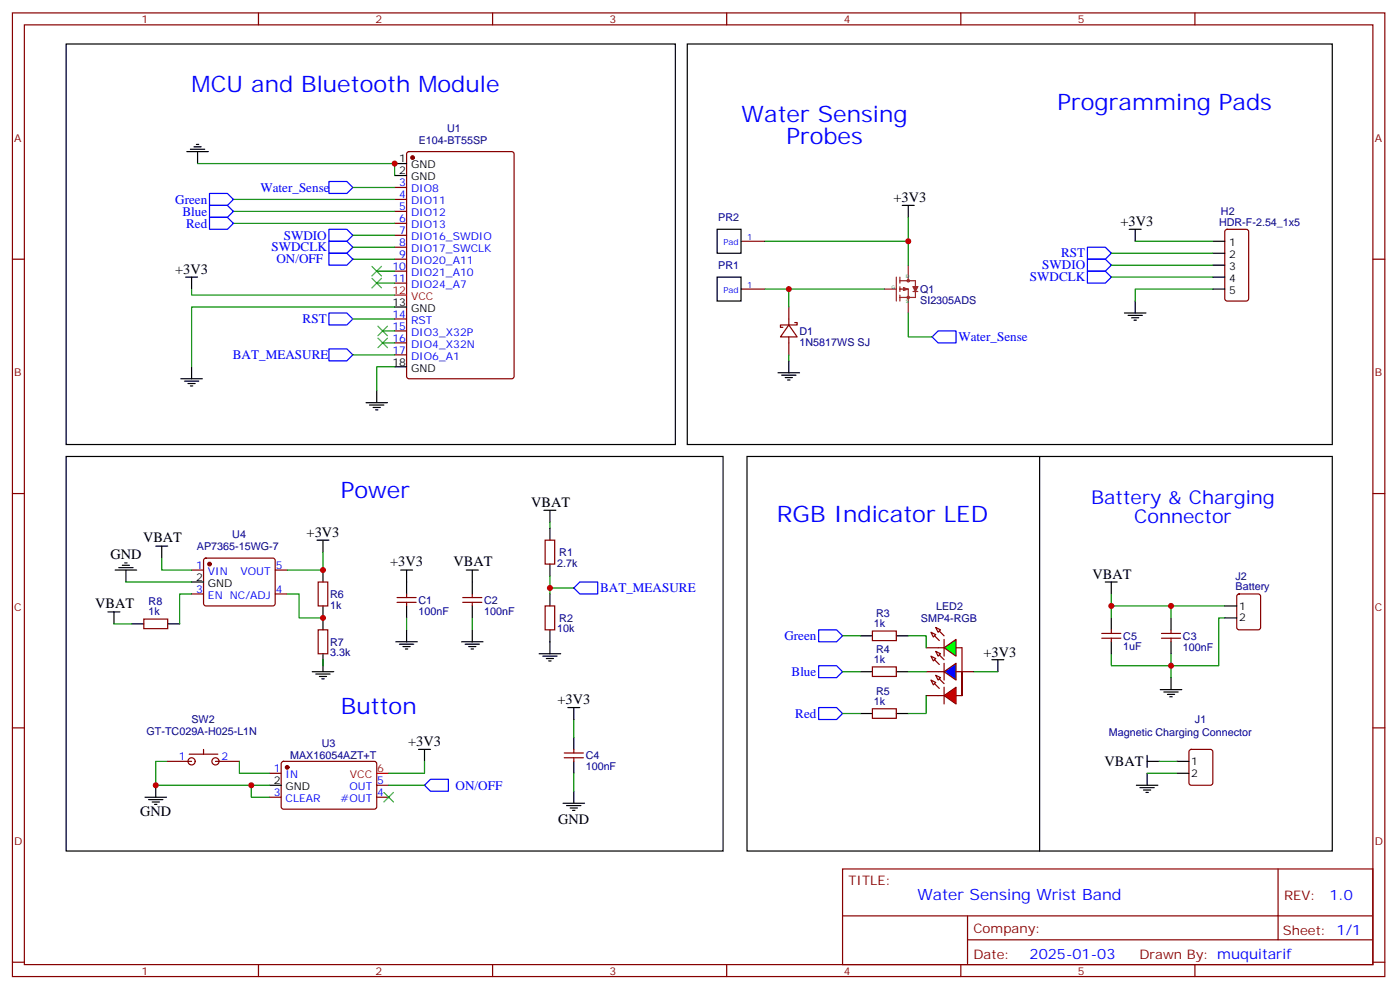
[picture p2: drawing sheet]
<svg xmlns="http://www.w3.org/2000/svg" width="413mm" height="292mm" viewBox="0 0 413 292" stroke-linecap="round" stroke-linejoin="round" font-family="sans-serif">
<g fill="none" stroke="#870000" stroke-width=".35">
<path d="M3.7 3.8h405.3v284.3h-405.3zM7.2 7.3h398.3v277.3h-398.3zM76.3 3.8v3.5M145.5 3.8v3.5M214.6 3.8v3.5M283.8 3.8v3.5M352.9 3.8v3.5M116.6 55.3h3.5M116.6 58.8h3.5M120.3 44.9l.5-.2h30.3l.7 .5v65.9l-.4 .6-30.6 .1-.7-.5v-65.9zM3.7 76.5h3.5M116.6 76.5h3.5"/>
<path d="M116.6 62.4h3.5M116.6 65.9h3.5M116.6 69.4h3.5M116.6 73h3.5M218.9 71.2h7M362 67.9l.4-.2h5.7l.6 .4 .1 20-.5 .7h-5.9l-.6-.4-.1-20zM405.5 76.5h3.5M116.6 80h3.5M116.6 83.5h3.5M116.6 94.1h3.5M116.6 97.6h3.5M218.9 85.3h7"/>
<path d="M233 95.9l2.4 3.5h-4.9zM233 90.6v5.3M233 99.4v5.3M234.7 95.2h.7v.7h-4.9v.7h.7M116.6 101.2h3.5M116.6 104.7h3.5M3.7 145.6h3.5M161 159.4h2.8v7h-2.8zM405.5 145.6h3.5M117.3 177.7h5.6M117.3 176.3h5.6M120.1 175.3v1"/>
<path d="M120.1 177.7v1.1M136.7 177.7h5.6M136.7 176.3h5.6M139.5 175.3v1M139.5 177.7v1.1M161 178.8h2.8v7h-2.8zM365.5 175.5l.5-.2h5.6l.7 .4v9.4l-.4 .7h-5.9l-.7-.4v-9.4zM275 186.5l1.4 .8-.7 .7zM276.4 185.1l1.4 .7-.7 .7zM277.1 191.1h1.7M278.8 188.7v4.9M282.4 191.1h1.7"/>
<path d="M325.4 188.3h5.6M325.4 186.9h5.6M328.2 185.8v1.1M328.2 188.3v1.1M343 188.3h5.7M343 186.9h5.7M345.9 185.8v1.1M345.9 188.3v1.1M3.7 214.8h3.5M405.5 214.8h3.5M49.5 224.6h7.1M55.9 222.5h8.4"/>
<path d="M60.1 221.1v1.4M63.6 224.6h7.1M79.5 228.2h3.5M79.5 235.2h3.5M83.3 224.9l.4-.3 27.1 .1 .5 .7-.1 12.9-.6 .5-27.1-.1-.5-.6v-12.7zM111.3 235.2h3.5M111.3 231.7h3.5M166.7 223.6h5.6M166.7 222.2h5.6M169.5 221.1v1.1M169.5 223.6v1M351.4 221.3l.5-.2h5.6l.7 .5v9.4l-.5 .6-5.8 .1-.7-.5v-9.4z"/>
<path d="M248.8 256.4h156.7v28.2h-156.7zM377.5 256.4v20.9M248.9 270.2h156.5M285.8 277.3h119.6M285.8 270.2v14.2M3.7 283.9h3.5M76.3 284.6v3.5M145.5 284.6v3.5M214.6 284.6v3.5M283.8 284.6v3.5M352.9 284.6v3.5M405.5 283.9h3.5"/>
<circle cx="56.6" cy="224.6" r="1.06"/>
<circle cx="63.6" cy="224.6" r="1.06"/>
</g>
<g fill="#870000" stroke="#870000" stroke-width=".35">
<path d="M276 187.6l1.4 1.4z"/>
<path d="M277.4 186.2l1.4 1.4z"/>
<circle cx="121.8" cy="46.5" r=".53"/>
<circle cx="84.8" cy="226.4" r=".53"/>
</g>
<g fill="none" stroke="#000" stroke-width=".35">
<path d="M19.5 13h180v118.2h-180zM203 13h190.5v118.2h-190.5zM55.2 44.7h6.3M56.2 44h4.3M57.3 43.3h2.1M58 42.6h.7M58.3 44.7v3.6M116.6 48.3h3.5M116.6 51.8h3.5M211.8 67.7h7.1v7h-7.1zM266.5 60.6h3.5M268.3 60.6v3.5"/>
<path d="M333.5 67.7h3.5M335.3 67.7v3.5M358.2 71.2h3.5M358.2 74.7h3.5M358.2 78.2h3.5M54.8 81.8h3.5M56.6 81.8v3.5M116.6 90.6h3.5M211.8 81.8h7.1v7h-7.1zM332.1 92.4h6.4M333.2 93.1h4.2M334.2 93.8h2.1"/>
<path d="M334.9 94.5h.7M335.3 88.8v3.6M358.2 81.8h3.5M358.2 85.3h3.5M53.4 111.8h6.4M54.5 112.5h4.2M55.5 113.2h2.1M56.2 113.9h.7M56.6 108.2v3.6M108.1 118.8h6.3M109.1 119.5h4.3M111.3 115.3v3.5"/>
<path d="M116.6 108.2h3.5M229.8 110h6.3M230.9 110.7h4.2M231.9 111.4h2.1M232.6 112.1h.7M233 106.5v3.5M19.5 134.7h194.1v116.4h-194.1zM110.2 120.2h2.1M110.9 120.9h.7M220.6 134.7h172.9v116.4h-172.9zM307.1 134.7v116.4M93.6 159.4h3.6"/>
<path d="M95.4 159.4v3.5M160.7 150.6h3.5M162.4 150.6v3.5M162.4 155.9v3.5M34 168.2h6.4M35.1 167.5h4.2M36.1 166.8h2.1M36.8 166.1h.7M37.2 168.2v3.5M46 161.1h3.5M47.8 161.1v3.6M118.3 168.2h3.5"/>
<path d="M120.1 168.2v7.1M120.1 178.8v3.5M137.7 168.2h3.6M139.5 168.2v7.1M139.5 178.8v3.5M162.4 166.4v3.6M162.4 175.3v3.5M326.5 171.7h3.5M328.2 171.7v3.6M361.7 178.8h3.6M116.9 189.4h6.4M118 190.1h4.2"/>
<path d="M119 190.8h2.1M119.7 191.5h.7M120.1 185.8v3.6M136.3 189.4h6.4M137.4 190.1h4.2M138.4 190.8h2.1M139.1 191.5h.7M139.5 185.8v3.6M159.2 192.9h6.4M160.3 193.6h4.2M161.4 194.3h2.1M162.1 195h.7"/>
<path d="M162.4 185.8v7.1M328.2 182.3v3.5M328.2 189.4v3.5M345.9 182.3v3.5M345.9 189.4v3.5M345.9 200v3.5M361.7 182.3h3.6M167.7 208.8h3.5M169.5 208.8v3.5M169.5 217.6v3.5M342.7 203.5h6.3M343.7 204.2h4.3"/>
<path d="M344.8 204.9h2.1M345.5 205.6h.7M42.8 235.2h6.4M43.9 235.9h4.2M44.9 236.6h2.2M45.6 237.3h.8M46 231.7v3.5M79.5 231.7h3.5M123.6 221.1h3.5M125.4 221.1v3.5M166.3 237h6.3M167.4 237.7h4.2"/>
<path d="M168.4 238.4h2.1M169.1 239.1h.7M169.5 224.6v3.6M169.5 233.5v3.5M335.6 231.7h6.4M336.7 232.4h4.2M337.7 233.1h2.2M338.5 233.8h.7M338.8 224.6h3.5M338.8 222.9v3.5M338.8 228.2v3.5M347.6 224.6h3.6"/>
<path d="M347.6 228.2h3.6"/>
</g>
<path d="M116.6 87.1h3.5M111.3 228.2h3.5" fill="none" stroke="#f00" stroke-width=".35"/>
<g fill="none" stroke="#008700" stroke-width=".35">
<path d="M58.3 48.3h58.3v3.5M68.9 58.8h47.7M104.2 55.3h12.4M68.9 65.9h47.7M68.9 62.4h47.7M104.2 76.5h12.4M104.2 69.4h12.4M104.2 73h12.4M225.9 71.2h42.4M268.3 64.1v14.1M328.2 78.2h30M328.2 74.7h30"/>
<path d="M335.3 71.2h22.9M56.6 85.3v1.8h60M104.2 94.1h12.4M111.3 80h5.3M111.3 83.5h5.3M113 97.6h3.6M116.6 90.6h-60v17.6M225.9 85.3h35.3M233 85.3v5.3M268.3 92.4v7h7M328.2 81.8h30M358.2 85.3h-22.9v3.5"/>
<path d="M104.2 104.7h12.4M113 101.2h3.6M116.6 108.2h-5.3v7.1M233 104.7v1.8M162.4 154.1v1.8M162.4 170v3.5h7.1M162.4 173.5v1.8M328.2 175.3v3.5h33.5M328.2 178.8v3.5M345.9 178.8v3.5M120.1 182.3v3.5M139.5 182.3v3.5"/>
<path d="M328.2 192.9v3.5h17.7v-3.5M361.7 182.3h-1.7v14.1h-14.1v3.6M169.5 212.3v5.3M49.5 224.6h-3.5v7.1h33.5M70.7 224.6v3.6h8.8M74.2 231.7v3.5h5.3M114.8 231.7h10.6M125.4 224.6v3.6h-10.6M169.5 228.2v5.3M338.8 228.2h8.8M342.3 224.6h5.3"/>
</g>
<path d="M97.2 53.6h5.2l1.8 1.7-1.8 1.8h-5.2zM97.2 67.7h5.2l1.8 1.7-1.8 1.8h-5.2zM97.2 71.2h5.2l1.8 1.8-1.8 1.7h-5.2zM321.2 76.5h5.3l1.7 1.7-1.7 1.8h-5.3zM321.2 73h5.3l1.7 1.7-1.7 1.8h-5.3zM97.2 92.4h5.2l1.8 1.7-1.8 1.8h-5.2zM275.3 99.4l1.8-1.8h5.3v3.6h-5.3zM321.2 80h5.3l1.7 1.8-1.7 1.7h-5.3zM97.2 102.9h5.2l1.8 1.8-1.8 1.8h-5.2zM169.5 173.5l1.7-1.8h5.3v3.6h-5.3zM127.1 229.9h5.3v3.6h-5.3l-1.7-1.8z" fill="none" stroke="#00f" stroke-width=".35"/>
<path d="M109.9 78.6l2.8 2.8M112.7 78.6l-2.8 2.8M109.9 82.1l2.8 2.8M111.6 99.8l2.8 2.8M111.6 96.2l2.8 2.9M112.7 82.1l-2.8 2.8M114.4 99.8l-2.8 2.8M114.4 96.2l-2.8 2.9M113.4 233.8l2.8 2.8M116.2 233.8l-2.8 2.8" fill="none" stroke="#3c3" stroke-width=".35"/>
<g fill="none" stroke="#8c2424" stroke-width=".35">
<path d="M268.3 78.2v4.6M261.2 85.3h3.5M264.7 81.8v7M265.8 82.8h4.6v5h-4.6M265.8 81.8v1.7M265.8 84.6v1.4M265.8 87.1v1.7M265.8 85.3h2.1M266.8 84.9l1.5 .4M266.8 84.9v.8M266.8 84.9l1.1 .4M266.8 84.9l.7 .4"/>
<path d="M267.9 85.3l-1.1 .4M268.3 85.3v7.1M268.3 85.3l-1.5 .4M269.7 84.6h1.4l-.7 1.4zM269.7 86h1.4M270 84.6l.4 .7M270 84.9l.4 .4M270.7 84.6l-.3 .7M270.7 84.9l-.3 .4"/>
<circle cx="268.3" cy="82.8" r=".35"/>
<circle cx="268.3" cy="87.8" r=".35"/>
</g>
<path d="M278.8 191.1l3.6-2.4v4.9z" fill="#0f0" stroke="#870000" stroke-width=".35"/>
<path d="M273.5 191.1h3.6M273.5 198.2h3.6M284.1 198.2h3.6" fill="none" stroke="#870000" stroke-width=".35"/>
<path d="M278.8 198.2l3.6-2.5v5z" fill="#00f" stroke="#870000" stroke-width=".35"/>
<path d="M275 193.6l1.4 .7-.7 .7zM276.4 192.2l1.4 .7-.7 .7zM277.1 198.2h1.7M278.8 195.7v5M284.1 191.1v14.1v-7h-1.7M273.5 205.2h3.6" fill="none" stroke="#870000" stroke-width=".35"/>
<g fill="#870000" stroke="#870000" stroke-width=".35">
<path d="M277.4 193.3l1.4 1.4z"/>
<path d="M276 194.7l1.4 1.4z"/>
</g>
<path d="M278.8 205.2l3.6-2.4v4.9z" fill="#f00" stroke="#870000" stroke-width=".35"/>
<g fill="none" stroke="#870000" stroke-width=".35">
<path d="M56.6 168.2h3.5M56.6 175.3h3.5M60.3 164.9l.5-.2h20l.5 .7-.1 13-.6 .4-20.1-.1-.4-.6v-12.7zM81.3 168.2h3.5M81.3 175.3h3.5M94 171.7h2.8v7.1h-2.8zM42.5 182.7h7v2.8h-7zM94 185.8h2.8v7.1h-2.8zM257.7 186.2h7v2.8h-7zM257.7 196.8h7v2.8h-7zM276.4 199.2l1.4 .8-.7 .7zM257.7 209.1h7v2.8h-7z"/>
<path d="M275 200.7l1.4 .7-.7 .7zM277.1 205.2h1.7M278.8 202.8v4.9M282.4 205.2h1.7"/>
</g>
<g fill="#870000" stroke="#870000" stroke-width=".35">
<path d="M277.4 200.3l1.4 1.4z"/>
<path d="M276 201.7l1.4 1.4z"/>
<circle cx="61.9" cy="166.4" r=".53"/>
</g>
<g fill="none" stroke="#000" stroke-width=".35">
<path d="M56.6 171.7h3.5M95.4 168.2v3.5M95.4 178.8v7M31.9 180.6h3.5M33.7 180.6v3.5M38.9 184.1h3.6M49.5 184.1h3.6M92.2 198.2h6.4M93.3 198.9h4.2M94.3 199.6h2.1M95.4 192.9v5.3M254.1 187.6h3.6"/>
<path d="M254.1 198.2h3.6M264.7 187.6h3.6M264.7 198.2h3.6M292.9 194.7h3.6M294.7 194.7v3.5M95 200.3h.7M254.1 210.5h3.6M264.7 210.5h3.6"/>
</g>
<g fill="none" stroke="#008700" stroke-width=".35">
<path d="M37.2 171.7h19.4M47.8 164.7v3.5h8.8M56.6 175.3h-3.5v8.8M84.8 175.3h3.5v7h7.1M95.4 162.9v5.3h-10.6M33.7 184.1h5.2M95.4 194.7v1.7M248.8 198.2h5.3M248.8 187.6h5.3M268.3 187.6h5.2v3.5M268.3 198.2h5.2M287.7 198.2h7"/>
<path d="M248.8 210.5h5.3M273.5 205.2v5.3h-5.2"/>
</g>
<path d="M61.9 57.1h5.3l1.7 1.7-1.7 1.8h-5.3zM61.9 60.6h5.3l1.7 1.8-1.7 1.7h-5.3zM61.9 64.1h5.3l1.7 1.8-1.7 1.8h-5.3zM97.2 74.7h5.2l1.8 1.8-1.8 1.7h-5.2zM241.8 185.8h5.3l1.7 1.8-1.7 1.8h-5.3zM241.8 196.4h5.3l1.7 1.8-1.7 1.8h-5.3zM241.8 208.8h5.3l1.7 1.7-1.7 1.8h-5.3z" fill="none" stroke="#00f" stroke-width=".35"/>
<g fill="#c00">
<circle cx="116.6" cy="48.3" r=".88"/>
<circle cx="345.9" cy="196.4" r=".88"/>
<circle cx="268.3" cy="71.2" r=".88"/>
<circle cx="233" cy="85.3" r=".88"/>
<circle cx="345.9" cy="178.8" r=".88"/>
<circle cx="328.2" cy="178.8" r=".88"/>
<circle cx="46" cy="231.7" r=".88"/>
<circle cx="74.2" cy="231.7" r=".88"/>
<circle cx="162.4" cy="173.5" r=".88"/>
<circle cx="95.4" cy="168.2" r=".88"/>
<circle cx="95.4" cy="182.3" r=".88"/>
</g>
<g font-size="6.7" fill="#00f">
<text x="56.6" y="27.1">MCU and Bluetooth Module</text>
<text x="219.1" y="35.9">Water Sensing</text>
<text x="312.3" y="32.4">Programming Pads</text>
<text x="232.3" y="42.6">Probes</text>
<text x="100.7" y="147">Power</text>
<text x="229.4" y="154.1">RGB Indicator LED</text>
<text x="100.7" y="210.5">Button</text>
</g>
<g font-size="5.6" fill="#00f">
<text x="322.2" y="148.8">Battery &amp; Charging</text>
<text x="335" y="154.4">Connector</text>
</g>
<text font-size="4.6" fill="#00f" x="270.9" y="265.4">Water Sensing Wrist Band</text>
<g font-size="4.2">
<text x="263.9" y="59.5">+3V3</text>
<text x="330.9" y="66.5">+3V3</text>
<text x="51.7" y="80.8">+3V3</text>
<text x="156.9" y="149.6">VBAT</text>
<text x="42.2" y="160">VBAT</text>
<text x="90.6" y="158.3">+3V3</text>
<text x="32.6" y="165">GND</text>
<text x="115.2" y="167.1">+3V3</text>
<text x="134" y="167.1">VBAT</text>
<text x="322.7" y="170.7">VBAT</text>
<text x="28.1" y="179.5">VBAT</text>
<text x="290.5" y="194">+3V3</text>
<text x="164.6" y="207.8">+3V3</text>
<text x="120.5" y="220">+3V3</text>
<text x="326.2" y="226.1">VBAT</text>
<text x="41.4" y="240.9">GND</text>
<text x="164.9" y="243.1">GND</text>
</g>
<g font-size="4.2" fill="#00f">
<text x="392.6" y="265.7">1.0</text>
<text x="304.1" y="283">2025-01-03</text>
</g>
<g font-size="3.9" fill="#00f">
<text x="76.9" y="56.6">Water_Sense</text>
<text x="51.7" y="60.1">Green</text>
<text x="53.9" y="63.6">Blue</text>
<text x="55" y="67.2">Red</text>
<text x="83.8" y="70.7">SWDIO</text>
<text x="80.2" y="74.2">SWDCLK</text>
<text x="81.6" y="77.7">ON/OFF</text>
<text x="313.4" y="76">RST</text>
<text x="304.2" y="83">SWDCLK</text>
<text x="307.8" y="79.5">SWDIO</text>
<text x="89.4" y="95.4">RST</text>
<text x="283.1" y="100.7">Water_Sense</text>
<text x="68.8" y="106">BAT_MEASURE</text>
<text x="177.2" y="174.7">BAT_MEASURE</text>
<text x="231.7" y="188.9">Green</text>
<text x="233.8" y="199.4">Blue</text>
<text x="234.9" y="211.8">Red</text>
<text x="134.6" y="233">ON/OFF</text>
</g>
<g font-size="3.9" fill="#800">
<text x="250.6" y="261">TITLE:</text>
<text x="379.2" y="265.7">REV:</text>
<text x="287.5" y="275.2">Company:</text>
<text x="378.9" y="275.8">Sheet: 1/1</text>
<text x="287.5" y="282.9">Date:</text>
<text x="336.6" y="282.9">Drawn By: muquitarif</text>
</g>
<g font-size="3.2" fill="#800">
<text x="41.8" y="6.8">1</text>
<text x="110.9" y="6.8">2</text>
<text x="180.1" y="6.8">3</text>
<text x="249.2" y="6.8">4</text>
<text x="318.3" y="6.8">5</text>
<text x="4.2" y="41.9">A</text>
<text x="406" y="41.9">A</text>
<text x="4.2" y="111.1">B</text>
<text x="406" y="111.1">B</text>
<text x="4.2" y="180.2">C</text>
<text x="406" y="180.2">C</text>
<text x="4.2" y="249.3">D</text>
<text x="406" y="249.3">D</text>
<text x="41.8" y="287.6">1</text>
<text x="110.9" y="287.6">2</text>
<text x="180.1" y="287.6">3</text>
<text x="249.2" y="287.6">4</text>
<text x="318.3" y="287.6">5</text>
</g>
<g font-size="3.2" fill="#000080">
<text x="132.1" y="38.8">U1</text>
<text x="123.7" y="42.4">E104-BT55SP</text>
<text x="212.1" y="65.3">PR2</text>
<text x="360.6" y="63.6">H2</text>
<text x="360" y="66.6">HDR-F-2.54_1x5</text>
<text x="212.1" y="79.4">PR1</text>
<text x="271.8" y="89.7">SI2305ADS</text>
<text x="271.8" y="86.5">Q1</text>
<text x="236.1" y="102">1N5817WS SJ</text>
<text x="236.1" y="98.8">D1</text>
<text x="68.6" y="158.8">U4</text>
<text x="58.2" y="162.3">AP7365-15WG-7</text>
<text x="164.5" y="167.2">2.7k</text>
<text x="165.2" y="164.1">R1</text>
<text x="364.9" y="171">J2</text>
<text x="43.9" y="178.5">R8</text>
<text x="97.5" y="179.6">1k</text>
<text x="97.5" y="176.4">R6</text>
<text x="123.6" y="178.2">C1</text>
<text x="143" y="178.2">C2</text>
<text x="276.5" y="179.9">LED2</text>
<text x="364.9" y="174.2">Battery</text>
<text x="43.9" y="181.6">1k</text>
<text x="123.6" y="181.4">100nF</text>
<text x="143" y="181.4">100nF</text>
<text x="165.2" y="183.5">R2</text>
<text x="258.1" y="185.1">1k</text>
<text x="258.7" y="182">R3</text>
<text x="272" y="183.5">SMP4-RGB</text>
<text x="97.5" y="190.5">R7</text>
<text x="164.5" y="186.6">10k</text>
<text x="331.8" y="191.9">1uF</text>
<text x="331.8" y="188.8">C5</text>
<text x="349.4" y="192">100nF</text>
<text x="349.4" y="188.8">C3</text>
<text x="97.5" y="193.7">3.3k</text>
<text x="258.1" y="195.7">1k</text>
<text x="258.7" y="192.6">R4</text>
<text x="258.1" y="208.1">1k</text>
<text x="258.7" y="204.9">R5</text>
<text x="56.5" y="213.5">SW2</text>
<text x="352.9" y="213.5">J1</text>
<text x="43.3" y="217">GT-TC029A-H025-L1N</text>
<text x="95.1" y="220.5">U3</text>
<text x="327.5" y="217">Magnetic Charging Connector</text>
<text x="85.7" y="224">MAX16054AZT+T</text>
<text x="173" y="227.2">100nF</text>
<text x="173" y="224">C4</text>
</g>
<g font-size="3.2">
<text x="117.9" y="47.9">1</text>
<text x="117.9" y="51.4">2</text>
<text x="121.4" y="49.7">GND</text>
<text x="121.4" y="53.2">GND</text>
<text x="363" y="72.6">1</text>
<text x="363" y="76.1">2</text>
<text x="363" y="79.7">3</text>
<text x="363" y="83.2">4</text>
<text x="363" y="86.7">5</text>
<text x="115.9" y="90.2">13</text>
<text x="121.4" y="92">GND</text>
<text x="115.9" y="107.9">18</text>
<text x="121.4" y="109.6">GND</text>
<text x="57.9" y="171.4">2</text>
<text x="61.4" y="173.1">GND</text>
<text x="366" y="179.8">1</text>
<text x="366" y="183.4">2</text>
<text x="351.9" y="225.7">1</text>
<text x="80.9" y="231.4">2</text>
<text x="84.3" y="233.1">GND</text>
<text x="351.9" y="229.2">2</text>
</g>
<g font-size="3.2" fill="#00f">
<text x="117.9" y="55">3</text>
<text x="117.9" y="58.5">4</text>
<text x="121.4" y="56.7">DIO8</text>
<text x="117.9" y="62">5</text>
<text x="117.9" y="65.5">6</text>
<text x="121.4" y="60.3">DIO11</text>
<text x="121.4" y="63.8">DIO12</text>
<text x="117.9" y="69.1">7</text>
<text x="121.4" y="67.3">DIO13</text>
<text x="121.4" y="70.8">DIO16_SWDIO</text>
<text x="117.9" y="72.6">8</text>
<text x="117.9" y="76.1">9</text>
<text x="121.4" y="74.4">DIO17_SWCLK</text>
<text x="121.4" y="77.9">DIO20_A11</text>
<text x="115.9" y="79.7">10</text>
<text x="115.9" y="83.2">11</text>
<text x="121.4" y="81.4">DIO21_A10</text>
<text x="121.4" y="84.9">DIO24_A7</text>
<text x="115.9" y="93.8">14</text>
<text x="121.4" y="95.5">RST</text>
<text x="115.9" y="97.3">15</text>
<text x="115.9" y="100.8">16</text>
<text x="121.4" y="99.1">DIO3_X32P</text>
<text x="115.9" y="104.4">17</text>
<text x="121.4" y="102.6">DIO4_X32N</text>
<text x="121.4" y="106.1">DIO6_A1</text>
<text x="57.9" y="167.9">1</text>
<text x="81.5" y="167.9">5</text>
<text x="61.4" y="169.6">VIN</text>
<text x="71" y="169.6">VOUT</text>
<text x="57.9" y="174.9">3</text>
<text x="61.4" y="176.7">EN NC/ADJ</text>
<text x="81.5" y="174.9">4</text>
<text x="52.8" y="224.3">1</text>
<text x="65.4" y="224.3">2</text>
<text x="80.9" y="227.8">1</text>
<text x="84.3" y="229.6">IN</text>
<text x="103.2" y="233.1">OUT</text>
<text x="111.4" y="231.4">5</text>
<text x="80.9" y="234.9">3</text>
<text x="84.3" y="236.6">CLEAR</text>
<text x="100.6" y="236.6">#OUT</text>
<text x="111.4" y="234.9">4</text>
</g>
<g font-size="3.2" fill="#f00">
<text x="115.9" y="86.7">12</text>
<text x="121.4" y="88.5">VCC</text>
<text x="111.4" y="227.8">6</text>
<text x="103.4" y="229.6">VCC</text>
</g>
<g font-size="2.5" fill="#00f">
<text x="220.6" y="70.8">1</text>
<text x="213.6" y="72.2">Pad</text>
<text x="213.6" y="86.4">Pad</text>
<text x="220.6" y="84.9">1</text>
</g>
<g font-size="1.4" fill="#238d23">
<text x="267.5" y="82.1">D</text>
<text x="263.3" y="85.3">G</text>
<text x="267.5" y="89.5">S</text>
</g>
</svg>
